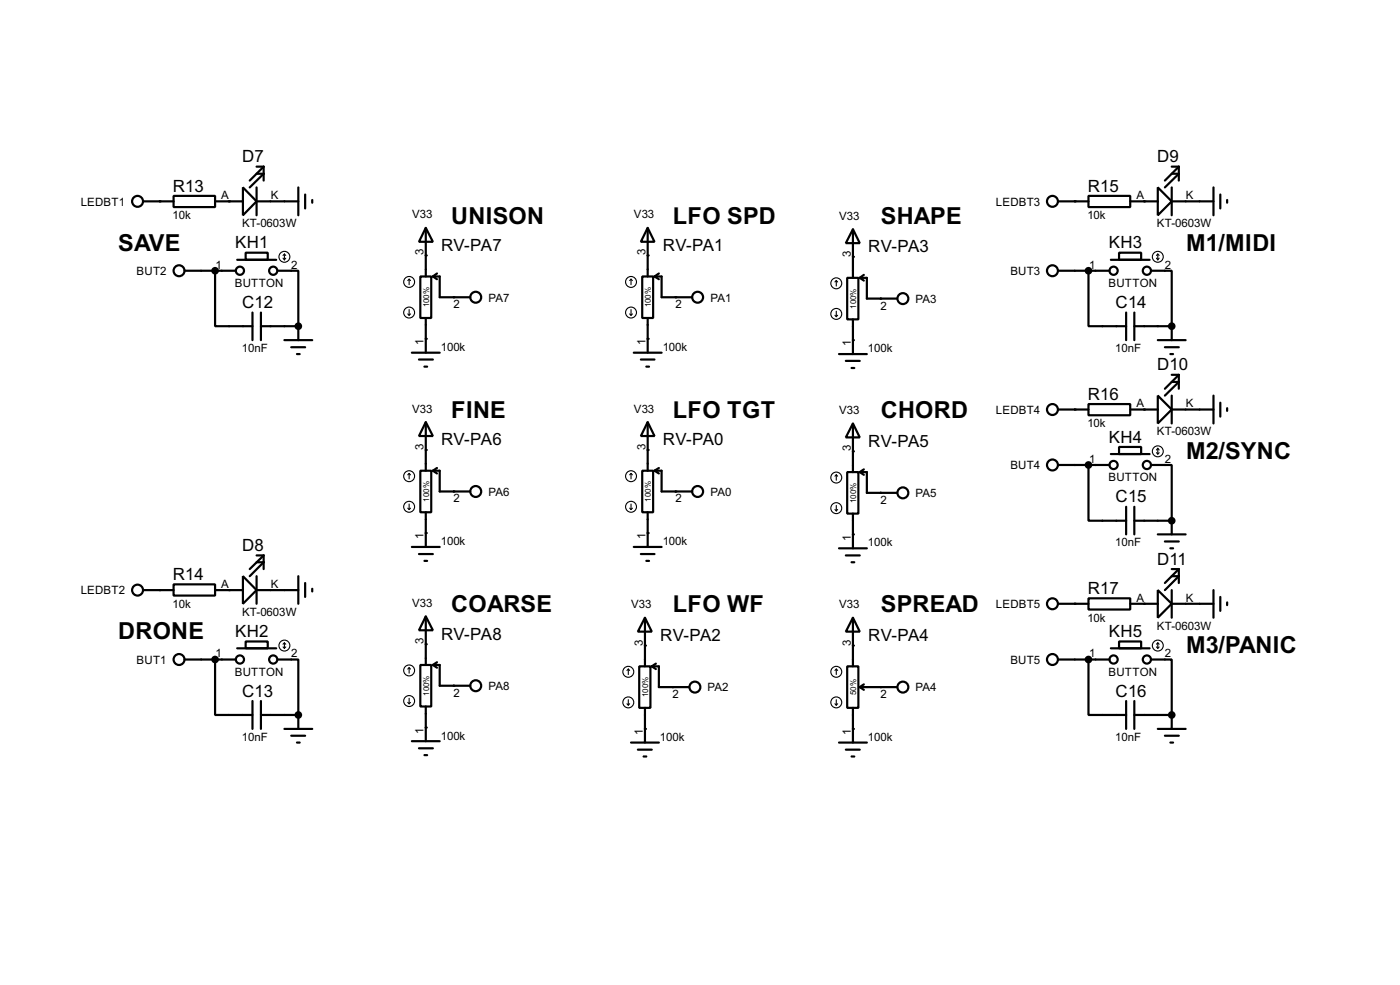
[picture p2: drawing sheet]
<svg xmlns="http://www.w3.org/2000/svg" width="256mm" height="180mm" viewBox="0 0 256 180" stroke-linecap="round" stroke-linejoin="round" font-family="sans-serif">
<g fill="#000">
<circle cx="29.3" cy="36.9" r=".2"/>
<circle cx="42" cy="36.9" r=".2"/>
<circle cx="196.9" cy="36.9" r=".2"/>
<circle cx="209.6" cy="36.9" r=".2"/>
<circle cx="54.7" cy="59.7" r=".2"/>
<circle cx="78" cy="46.8" r=".2"/>
<circle cx="83.1" cy="54.4" r=".2"/>
<circle cx="118.7" cy="46.8" r=".2"/>
<circle cx="123.8" cy="54.4" r=".2"/>
<circle cx="156.3" cy="47" r=".2"/>
<circle cx="161.3" cy="54.7" r=".2"/>
<circle cx="214.7" cy="59.7" r=".2"/>
<circle cx="78" cy="62" r=".2"/>
<circle cx="118.7" cy="62" r=".2"/>
<circle cx="156.3" cy="62.3" r=".2"/>
<circle cx="196.9" cy="75" r=".2"/>
<circle cx="209.6" cy="75" r=".2"/>
<circle cx="78" cy="97.6" r=".2"/>
<circle cx="78" cy="82.4" r=".2"/>
<circle cx="83.1" cy="90" r=".2"/>
<circle cx="118.7" cy="82.4" r=".2"/>
<circle cx="118.7" cy="97.6" r=".2"/>
<circle cx="123.8" cy="90" r=".2"/>
<circle cx="156.3" cy="82.6" r=".2"/>
<circle cx="156.3" cy="97.8" r=".2"/>
<circle cx="161.3" cy="90.2" r=".2"/>
<circle cx="214.7" cy="95.3" r=".2"/>
<circle cx="29.3" cy="108" r=".2"/>
<circle cx="42" cy="108" r=".2"/>
<circle cx="78" cy="117.9" r=".2"/>
<circle cx="118.2" cy="118.2" r=".2"/>
<circle cx="156.3" cy="118.2" r=".2"/>
<circle cx="196.9" cy="110.5" r=".2"/>
<circle cx="209.6" cy="110.5" r=".2"/>
<circle cx="54.7" cy="130.9" r=".2"/>
<circle cx="78" cy="133.2" r=".2"/>
<circle cx="83.1" cy="125.5" r=".2"/>
<circle cx="118.2" cy="133.4" r=".2"/>
<circle cx="123.2" cy="125.8" r=".2"/>
<circle cx="156.3" cy="133.4" r=".2"/>
<circle cx="161.3" cy="125.8" r=".2"/>
<circle cx="214.7" cy="130.9" r=".2"/>
</g>
<g fill="none" stroke="#000" stroke-width=".4">
<path d="M26.2 36.9h5.6M31.8 35.9h7.6v2h-7.6zM39.4 36.9h5.1M44.5 34.3l2.5 2.6-2.5 2.5zM47 36.9h7.7M47 34.3v5.1M47 31.8h1.3l-2.5 2.5M47 30.5h1.3M48.3 30.5l-2.5 2.6M48.3 30.5v2.6M54.7 34.3v5.1M55.9 35.6v2.6"/>
<path d="M57.2 36.6v.5M193.9 36.9h5.5M199.4 35.9h7.7v2h-7.7zM207.1 36.9h5M212.1 34.3l2.6 2.6-2.6 2.5zM214.7 36.9h7.6M214.7 34.3v5.1M214.7 30.5h1.3M214.7 31.8h1.3l-2.6 2.5M216 30.5l-2.6 2.6M216 30.5v2.6M222.3 34.3v5.1"/>
<path d="M223.6 35.6v2.6M224.8 36.6v.5M33.8 49.6h9.4M39.4 49.6v10.1h6.9M43.5 47.6h7.1M45 46.3h4.1v1.3h-4.1zM46.3 57.2v5.1M47.8 59.7h6.9M47.8 57.2v5.1M50.9 49.6h3.8v10.1M54.7 59.7v2.6M77 50.6h2v7.6h-2z"/>
<path d="M78 41.7l1.3 2.6h-2.5zM78 41.7v8.9M78 58.2v6.4M79.3 50.6h1.3v3.8h5.6M79.3 50.6l.8 .5M80.1 50.1l-.8 .5M117.7 50.6h2v7.6h-2zM118.7 41.7l1.2 2.6h-2.5zM118.7 41.7v8.9M118.7 58.2v6.4M119.9 50.6h1.3v3.8h5.6M119.9 50.6l.8 .5"/>
<path d="M120.7 50.1l-.8 .5M155.2 50.9h2.1v7.6h-2.1zM156.3 42l1.2 2.5h-2.5zM156.3 42v8.9M156.3 58.5v6.3M157.5 50.9h1.3v3.8h5.6M157.5 50.9l.8 .5M158.3 50.3l-.8 .6M193.9 49.6h9.4M199.4 49.6v10.1h6.9M203.5 47.6h7.1M205 46.3h4.1v1.3h-4.1z"/>
<path d="M206.3 57.2v5.1M207.8 59.7h6.9M207.8 57.2v5.1M210.9 49.6h3.8v10.1M214.7 59.7v2.6M52.1 62.3h5.1M53.4 63.6h2.5M54.4 64.8h.5M75.5 64.6h5.1M76.8 65.8h2.5M77.8 67.1h.5M78 77.3l1.3 2.5h-2.5z"/>
<path d="M78 77.3v8.9M116.1 64.6h5.1M117.4 65.8h2.5M118.4 67.1h.5M118.7 77.3l1.2 2.5h-2.5zM118.7 77.3v8.9M153.7 64.8h5.1M155 66.1h2.5M156 67.4h.5M156.3 77.5l1.2 2.6h-2.5zM156.3 77.5v8.9M193.9 75h5.5"/>
<path d="M199.4 74h7.7v2h-7.7zM207.1 75h5M212.1 72.4l2.6 2.6-2.6 2.5zM212.1 62.3h5.1M213.4 63.6h2.6M214.4 64.8h.5M214.7 75h7.6M214.7 72.4v5.1M214.7 69.9h1.3l-2.6 2.5M214.7 68.6h1.3M216 68.6v2.6M216 68.6l-2.6 2.6"/>
<path d="M222.3 72.4v5.1M223.6 73.7v2.6M224.8 74.7v.5M77 86.2h2v7.6h-2zM78 93.8v6.3M79.3 86.2h1.3v3.8h5.6M79.3 86.2l.8 .5M80.1 85.7l-.8 .5M117.7 86.2h2v7.6h-2zM118.7 93.8v6.3M119.9 86.2h1.3v3.8h5.6M119.9 86.2l.8 .5"/>
<path d="M120.7 85.7l-.8 .5M155.2 86.4h2.1v7.6h-2.1zM156.3 94v6.4M157.5 86.4h1.3v3.8h5.6M157.5 86.4l.8 .5M158.3 85.9l-.8 .5M193.9 85.1h9.4M199.4 85.1v10.2h6.9M203.5 83.1h7.1M205 81.8h4.1v1.3h-4.1zM206.3 92.8v5M207.8 95.3h6.9"/>
<path d="M207.8 92.8v5M210.9 85.1h3.8v10.2M212.1 97.8h5.1M213.4 99.1h2.6M214.7 95.3v2.5M26.2 108h5.6M31.8 107h7.6v2h-7.6zM39.4 108h5.1M43.5 118.7h7.1M44.5 105.5l2.5 2.5-2.5 2.5zM45 117.4h4.1v1.3h-4.1zM47 108h7.7"/>
<path d="M47 101.7h1.3M47 102.9h1.3l-2.5 2.6M47 105.5v5M48.3 101.7v2.5M48.3 101.7l-2.5 2.5M54.7 105.5v5M55.9 106.7v2.6M57.2 107.8v.5M75.5 100.1h5.1M76.8 101.4h2.5M77.8 102.7h.5M78 112.8l1.3 2.6h-2.5z"/>
<path d="M78 112.8v8.9M116.1 100.1h5.1M117.4 101.4h2.5M118.2 113.1l1.2 2.5h-2.5zM118.2 113.1v8.9M118.4 102.7h.5M153.7 100.4h5.1M155 101.7h2.5M156 102.9h.5M156.3 113.1l1.2 2.5h-2.5zM156.3 113.1v8.9M193.9 110.5h5.5"/>
<path d="M199.4 109.5h7.7v2.1h-7.7zM203.5 118.7h7.1M205 117.4h4.1v1.3h-4.1zM207.1 110.5h5M212.1 108l2.6 2.5-2.6 2.6zM214.4 100.4h.5M214.7 110.5h7.6M214.7 108v5.1M214.7 105.5h1.3l-2.6 2.5M214.7 104.2h1.3M216 104.2v2.5M216 104.2l-2.6 2.5"/>
<path d="M222.3 108v5.1M223.6 109.3v2.5M224.8 110.3v.5M33.8 120.7h9.4M39.4 120.7v10.2h6.9M46.3 128.3v5.1M47.8 130.9h6.9M47.8 128.3v5.1M50.9 120.7h3.8v10.2M52.1 133.4h5.1M53.4 134.7h2.5M54.4 135.9h.5"/>
<path d="M54.7 130.9v2.5M75.5 135.7h5.1M76.8 137h2.5M77 121.7h2v7.6h-2zM77.8 138.2h.5M78 129.3v6.4M79.3 121.7h1.3v3.8h5.6M79.3 121.7l.8 .5M80.1 121.2l-.8 .5M115.6 135.9h5.1M116.9 137.2h2.5M117.1 122h2.1v7.6h-2.1z"/>
<path d="M117.9 138.5h.5M118.2 129.6v6.3M119.4 122h1.3v3.8h5.6M119.4 122l.8 .5M120.2 121.5l-.8 .5M153.7 135.9h5.1M155 137.2h2.5M155.2 122h2.1v7.6h-2.1zM156 138.5h.5M156.3 129.6v6.3M157.5 125.8h6.9M157.5 125.8l.8 .5"/>
<path d="M158.3 125.3l-.8 .5M193.9 120.7h9.4M199.4 120.7v10.2h6.9M206.3 128.3v5.1M207.8 130.9h6.9M207.8 128.3v5.1M210.9 120.7h3.8v10.2M212.1 133.4h5.1M213.4 134.7h2.6M214.4 135.9h.5M214.7 130.9v2.5"/>
<circle cx="25.2" cy="36.9" r="1"/>
<circle cx="192.8" cy="36.9" r="1"/>
<circle cx="32.8" cy="49.6" r="1"/>
<circle cx="43.9" cy="49.6" r=".75"/>
<circle cx="50" cy="49.6" r=".75"/>
<circle cx="87.1" cy="54.4" r="1"/>
<circle cx="127.8" cy="54.4" r="1"/>
<circle cx="165.4" cy="54.7" r="1"/>
<circle cx="192.8" cy="49.6" r="1"/>
<circle cx="204" cy="49.6" r=".75"/>
<circle cx="210.1" cy="49.6" r=".75"/>
<circle cx="192.8" cy="75" r="1"/>
<circle cx="87.1" cy="90" r="1"/>
<circle cx="127.8" cy="90" r="1"/>
<circle cx="165.4" cy="90.2" r="1"/>
<circle cx="192.8" cy="85.1" r="1"/>
<circle cx="204" cy="85.1" r=".75"/>
<circle cx="210.1" cy="85.1" r=".75"/>
<circle cx="25.2" cy="108" r="1"/>
<circle cx="192.8" cy="110.5" r="1"/>
<circle cx="32.8" cy="120.7" r="1"/>
<circle cx="43.9" cy="120.7" r=".75"/>
<circle cx="50" cy="120.7" r=".75"/>
<circle cx="87.1" cy="125.5" r="1"/>
<circle cx="127.3" cy="125.8" r="1"/>
<circle cx="165.4" cy="125.8" r="1"/>
<circle cx="192.8" cy="120.7" r="1"/>
<circle cx="204" cy="120.7" r=".75"/>
<circle cx="210.1" cy="120.7" r=".75"/>
</g>
<g fill="none" stroke="#000" stroke-width=".2">
<path d="M51.9 47.3l.2 .3M52.1 46.5v1.1M52.1 46.5l-.2 .3M52.1 46.5l.3 .3M52.4 47.3l-.3 .3M74.7 57.5l.3 .2M75 51.1v1M75 56.7v1M75 51.1l-.3 .3M75 51.1l.2 .3M75.2 57.5l-.2 .2M115.4 57.5l.2 .2"/>
<path d="M115.6 51.1v1M115.6 56.7v1M115.6 51.1l-.2 .3M115.6 51.1l.3 .3M115.9 57.5l-.3 .2M153 57.7l.2 .3M153.2 51.4v1M153.2 57v1M153.2 51.4l-.2 .2M153.2 51.4l.3 .2M153.5 57.7l-.3 .3M211.9 47.3l.2 .3"/>
<path d="M212.1 46.5v1.1M212.1 46.5l-.2 .3M212.1 46.5l.3 .3M212.4 47.3l-.3 .3M74.7 93l.3 .3M75 86.7l-.3 .2M75 86.7l.2 .2M75 86.7v1M75 92.3v1M75.2 93l-.2 .3M115.4 93l.2 .3M115.6 86.7l-.2 .2"/>
<path d="M115.6 86.7l.3 .2M115.6 86.7v1M115.6 92.3v1M115.9 93l-.3 .3M153 93.3l.2 .2M153.2 86.9v1M153.2 92.5v1M153.2 86.9l-.2 .3M153.2 86.9l.3 .3M153.5 93.3l-.3 .2M211.9 82.9l.2 .2M212.1 82.1v1"/>
<path d="M212.1 82.1l-.2 .3M212.1 82.1l.3 .3M212.4 82.9l-.3 .2M51.9 118.4l.2 .3M52.1 117.7v1M52.1 117.7l-.2 .2M52.1 117.7l.3 .2M52.4 118.4l-.3 .3M211.9 118.4l.2 .3M212.1 117.7v1M212.1 117.7l-.2 .2M212.1 117.7l.3 .2"/>
<path d="M212.4 118.4l-.3 .3M74.7 128.6l.3 .2M75 122.2v1M75 127.8v1M75 122.2l-.3 .3M75 122.2l.2 .3M75.2 128.6l-.2 .2M114.9 128.8l.2 .3M115.1 122.5l-.2 .2M115.1 122.5l.3 .2M115.1 122.5v1M115.1 128.1v1"/>
<path d="M115.4 128.8l-.3 .3M153 128.8l.2 .3M153.2 122.5l-.2 .2M153.2 122.5l.3 .2M153.2 122.5v1M153.2 128.1v1M153.5 128.8l-.3 .3"/>
<circle cx="52.1" cy="47" r="1"/>
<circle cx="74.9" cy="51.6" r="1"/>
<circle cx="74.9" cy="57.2" r="1"/>
<circle cx="115.6" cy="51.6" r="1"/>
<circle cx="115.6" cy="57.2" r="1"/>
<circle cx="153.2" cy="51.9" r="1"/>
<circle cx="153.2" cy="57.5" r="1"/>
<circle cx="212.1" cy="47" r="1"/>
<circle cx="74.9" cy="92.8" r="1"/>
<circle cx="74.9" cy="87.2" r="1"/>
<circle cx="115.6" cy="87.2" r="1"/>
<circle cx="115.6" cy="92.8" r="1"/>
<circle cx="153.2" cy="87.4" r="1"/>
<circle cx="153.2" cy="93" r="1"/>
<circle cx="212.1" cy="82.6" r="1"/>
<circle cx="52.1" cy="118.2" r="1"/>
<circle cx="212.1" cy="118.2" r="1"/>
<circle cx="74.9" cy="122.7" r="1"/>
<circle cx="74.9" cy="128.3" r="1"/>
<circle cx="115.1" cy="128.6" r="1"/>
<circle cx="115.1" cy="123" r="1"/>
<circle cx="153.2" cy="123" r="1"/>
<circle cx="153.2" cy="128.6" r="1"/>
</g>
<g fill="#000" stroke="#000" stroke-width=".4">
<circle cx="39.4" cy="49.6" r=".5"/>
<circle cx="54.6" cy="59.7" r=".5"/>
<circle cx="199.4" cy="49.6" r=".5"/>
<circle cx="214.6" cy="59.7" r=".5"/>
<circle cx="199.4" cy="85.1" r=".5"/>
<circle cx="214.6" cy="95.3" r=".5"/>
<circle cx="39.4" cy="120.7" r=".5"/>
<circle cx="54.6" cy="130.9" r=".5"/>
<circle cx="199.4" cy="120.7" r=".5"/>
<circle cx="214.6" cy="130.9" r=".5"/>
</g>
<g font-size="4.8">
<text x="82.7" y="40.9">UNISON</text>
<text x="123.3" y="40.9">LFO SPD</text>
<text x="161.4" y="40.9">SHAPE</text>
<text x="21.7" y="45.9">SAVE</text>
<text x="217.3" y="45.9">M1/MIDI</text>
<text x="82.7" y="76.5">FINE</text>
<text x="123.3" y="76.5">LFO TGT</text>
<text x="161.4" y="76.5">CHORD</text>
<text x="217.3" y="84">M2/SYNC</text>
<text x="82.7" y="112.1">COARSE</text>
<text x="123.3" y="112.1">LFO WF</text>
<text x="161.4" y="112.1">SPREAD</text>
<text x="21.7" y="117">DRONE</text>
<text x="217.3" y="119.6">M3/PANIC</text>
</g>
<g font-size="3.5">
<text x="44.4" y="29.7">D7</text>
<text x="212" y="29.7">D9</text>
<text x="31.7" y="35.1">R13</text>
<text x="199.3" y="35.1">R15</text>
<text x="43.1" y="45.5">KH1</text>
<text x="80.8" y="45.9">RV-PA7</text>
<text x="121.5" y="45.9">RV-PA1</text>
<text x="159.1" y="46.2">RV-PA3</text>
<text x="203.1" y="45.5">KH3</text>
<text x="44.4" y="56.4">C12</text>
<text x="204.4" y="56.4">C14</text>
<text x="212" y="67.8">D10</text>
<text x="199.3" y="73.2">R16</text>
<text x="80.8" y="81.5">RV-PA6</text>
<text x="121.5" y="81.5">RV-PA0</text>
<text x="159.1" y="81.8">RV-PA5</text>
<text x="203.1" y="81">KH4</text>
<text x="204.4" y="92">C15</text>
<text x="44.4" y="100.9">D8</text>
<text x="31.7" y="106.2">R14</text>
<text x="212" y="103.4">D11</text>
<text x="199.3" y="108.7">R17</text>
<text x="43.1" y="116.6">KH2</text>
<text x="80.8" y="117.1">RV-PA8</text>
<text x="121" y="117.4">RV-PA2</text>
<text x="159.1" y="117.4">RV-PA4</text>
<text x="203.1" y="116.6">KH5</text>
<text x="44.4" y="127.5">C13</text>
<text x="204.4" y="127.5">C16</text>
</g>
<g font-size="2.4">
<text x="14.8" y="37.7">LEDBT1</text>
<text x="31.6" y="40.1">10k</text>
<text x="40.5" y="36.5">A</text>
<text x="44.3" y="41.6">KT-0603W</text>
<text x="49.6" y="36.5">K</text>
<text x="75.5" y="40">V33</text>
<text x="116.1" y="40">V33</text>
<text x="153.7" y="40.2">V33</text>
<text x="182.4" y="37.7">LEDBT3</text>
<text x="199.2" y="40.1">10k</text>
<text x="208.2" y="36.5">A</text>
<text x="211.9" y="41.6">KT-0603W</text>
<text x="217.2" y="36.5">K</text>
<text x="77.6" y="46.8" transform="rotate(-90 77.6 46.8)">3</text>
<text x="118.3" y="46.7" transform="rotate(-90 118.3 46.7)">3</text>
<text x="155.9" y="47" transform="rotate(-90 155.9 47)">3</text>
<text x="25" y="50.4">BUT2</text>
<text x="39.5" y="49.2">1</text>
<text x="43" y="52.6">BUTTON</text>
<text x="53.4" y="49.2">2</text>
<text x="185.1" y="50.4">BUT3</text>
<text x="199.6" y="49.2">1</text>
<text x="203.1" y="52.6">BUTTON</text>
<text x="213.4" y="49.2">2</text>
<text x="83.1" y="56.4">2</text>
<text x="89.5" y="55.2">PA7</text>
<text x="123.8" y="56.4">2</text>
<text x="130.1" y="55.2">PA1</text>
<text x="161.3" y="56.7">2</text>
<text x="167.7" y="55.4">PA3</text>
<text x="44.3" y="64.5">10nF</text>
<text x="77.6" y="63.1" transform="rotate(-90 77.6 63.1)">1</text>
<text x="80.8" y="64.2">100k</text>
<text x="118.3" y="63.2" transform="rotate(-90 118.3 63.2)">1</text>
<text x="121.4" y="64.2">100k</text>
<text x="155.9" y="63.4" transform="rotate(-90 155.9 63.4)">1</text>
<text x="159" y="64.5">100k</text>
<text x="204.3" y="64.5">10nF</text>
<text x="75.5" y="75.5">V33</text>
<text x="116.1" y="75.5">V33</text>
<text x="153.7" y="75.8">V33</text>
<text x="182.4" y="75.8">LEDBT4</text>
<text x="208.2" y="74.6">A</text>
<text x="217.2" y="74.6">K</text>
<text x="77.6" y="82.4" transform="rotate(-90 77.6 82.4)">3</text>
<text x="118.3" y="82.4" transform="rotate(-90 118.3 82.4)">3</text>
<text x="155.9" y="82.6" transform="rotate(-90 155.9 82.6)">3</text>
<text x="199.2" y="78.2">10k</text>
<text x="211.9" y="79.7">KT-0603W</text>
<text x="185.1" y="85.9">BUT4</text>
<text x="199.6" y="84.7">1</text>
<text x="203.1" y="88.1">BUTTON</text>
<text x="213.4" y="84.7">2</text>
<text x="83.1" y="92">2</text>
<text x="89.5" y="90.8">PA6</text>
<text x="123.8" y="92">2</text>
<text x="130.1" y="90.8">PA0</text>
<text x="161.3" y="92.2">2</text>
<text x="167.7" y="91">PA5</text>
<text x="77.6" y="98.7" transform="rotate(-90 77.6 98.7)">1</text>
<text x="80.8" y="99.8">100k</text>
<text x="118.3" y="98.7" transform="rotate(-90 118.3 98.7)">1</text>
<text x="121.4" y="99.8">100k</text>
<text x="155.9" y="99" transform="rotate(-90 155.9 99)">1</text>
<text x="159" y="100">100k</text>
<text x="204.3" y="100">10nF</text>
<text x="40.5" y="107.6">A</text>
<text x="49.6" y="107.6">K</text>
<text x="14.8" y="108.8">LEDBT2</text>
<text x="31.6" y="111.2">10k</text>
<text x="44.3" y="112.7">KT-0603W</text>
<text x="75.5" y="111.1">V33</text>
<text x="115.6" y="111.3">V33</text>
<text x="153.7" y="111.3">V33</text>
<text x="182.4" y="111.3">LEDBT5</text>
<text x="199.2" y="113.8">10k</text>
<text x="208.2" y="110.1">A</text>
<text x="217.2" y="110.1">K</text>
<text x="77.6" y="117.9" transform="rotate(-90 77.6 117.9)">3</text>
<text x="117.8" y="118.2" transform="rotate(-90 117.8 118.2)">3</text>
<text x="155.9" y="118.2" transform="rotate(-90 155.9 118.2)">3</text>
<text x="211.9" y="115.3">KT-0603W</text>
<text x="25" y="121.5">BUT1</text>
<text x="39.5" y="120.3">1</text>
<text x="43" y="123.7">BUTTON</text>
<text x="53.4" y="120.3">2</text>
<text x="185.1" y="121.5">BUT5</text>
<text x="199.6" y="120.3">1</text>
<text x="203.1" y="123.7">BUTTON</text>
<text x="213.4" y="120.3">2</text>
<text x="83.1" y="127.5">2</text>
<text x="89.5" y="126.3">PA8</text>
<text x="123.2" y="127.8">2</text>
<text x="129.6" y="126.6">PA2</text>
<text x="161.3" y="127.8">2</text>
<text x="167.7" y="126.6">PA4</text>
<text x="44.3" y="135.6">10nF</text>
<text x="77.6" y="134.3" transform="rotate(-90 77.6 134.3)">1</text>
<text x="80.8" y="135.4">100k</text>
<text x="117.8" y="134.6" transform="rotate(-90 117.8 134.6)">1</text>
<text x="120.9" y="135.6">100k</text>
<text x="155.9" y="134.6" transform="rotate(-90 155.9 134.6)">1</text>
<text x="159" y="135.6">100k</text>
<text x="204.3" y="135.6">10nF</text>
</g>
<g font-size="1.7">
<text x="78.6" y="56.3" transform="rotate(-90 78.6 56.3)">100%</text>
<text x="119.2" y="56.3" transform="rotate(-90 119.2 56.3)">100%</text>
<text x="156.9" y="56.5" transform="rotate(-90 156.9 56.5)">100%</text>
<text x="78.6" y="91.8" transform="rotate(-90 78.6 91.8)">100%</text>
<text x="119.3" y="91.8" transform="rotate(-90 119.3 91.8)">100%</text>
<text x="156.9" y="92.1" transform="rotate(-90 156.9 92.1)">100%</text>
<text x="78.6" y="127.4" transform="rotate(-90 78.6 127.4)">100%</text>
<text x="118.8" y="127.6" transform="rotate(-90 118.8 127.6)">100%</text>
<text x="156.9" y="127.2" transform="rotate(-90 156.9 127.2)">50%</text>
</g>
</svg>
